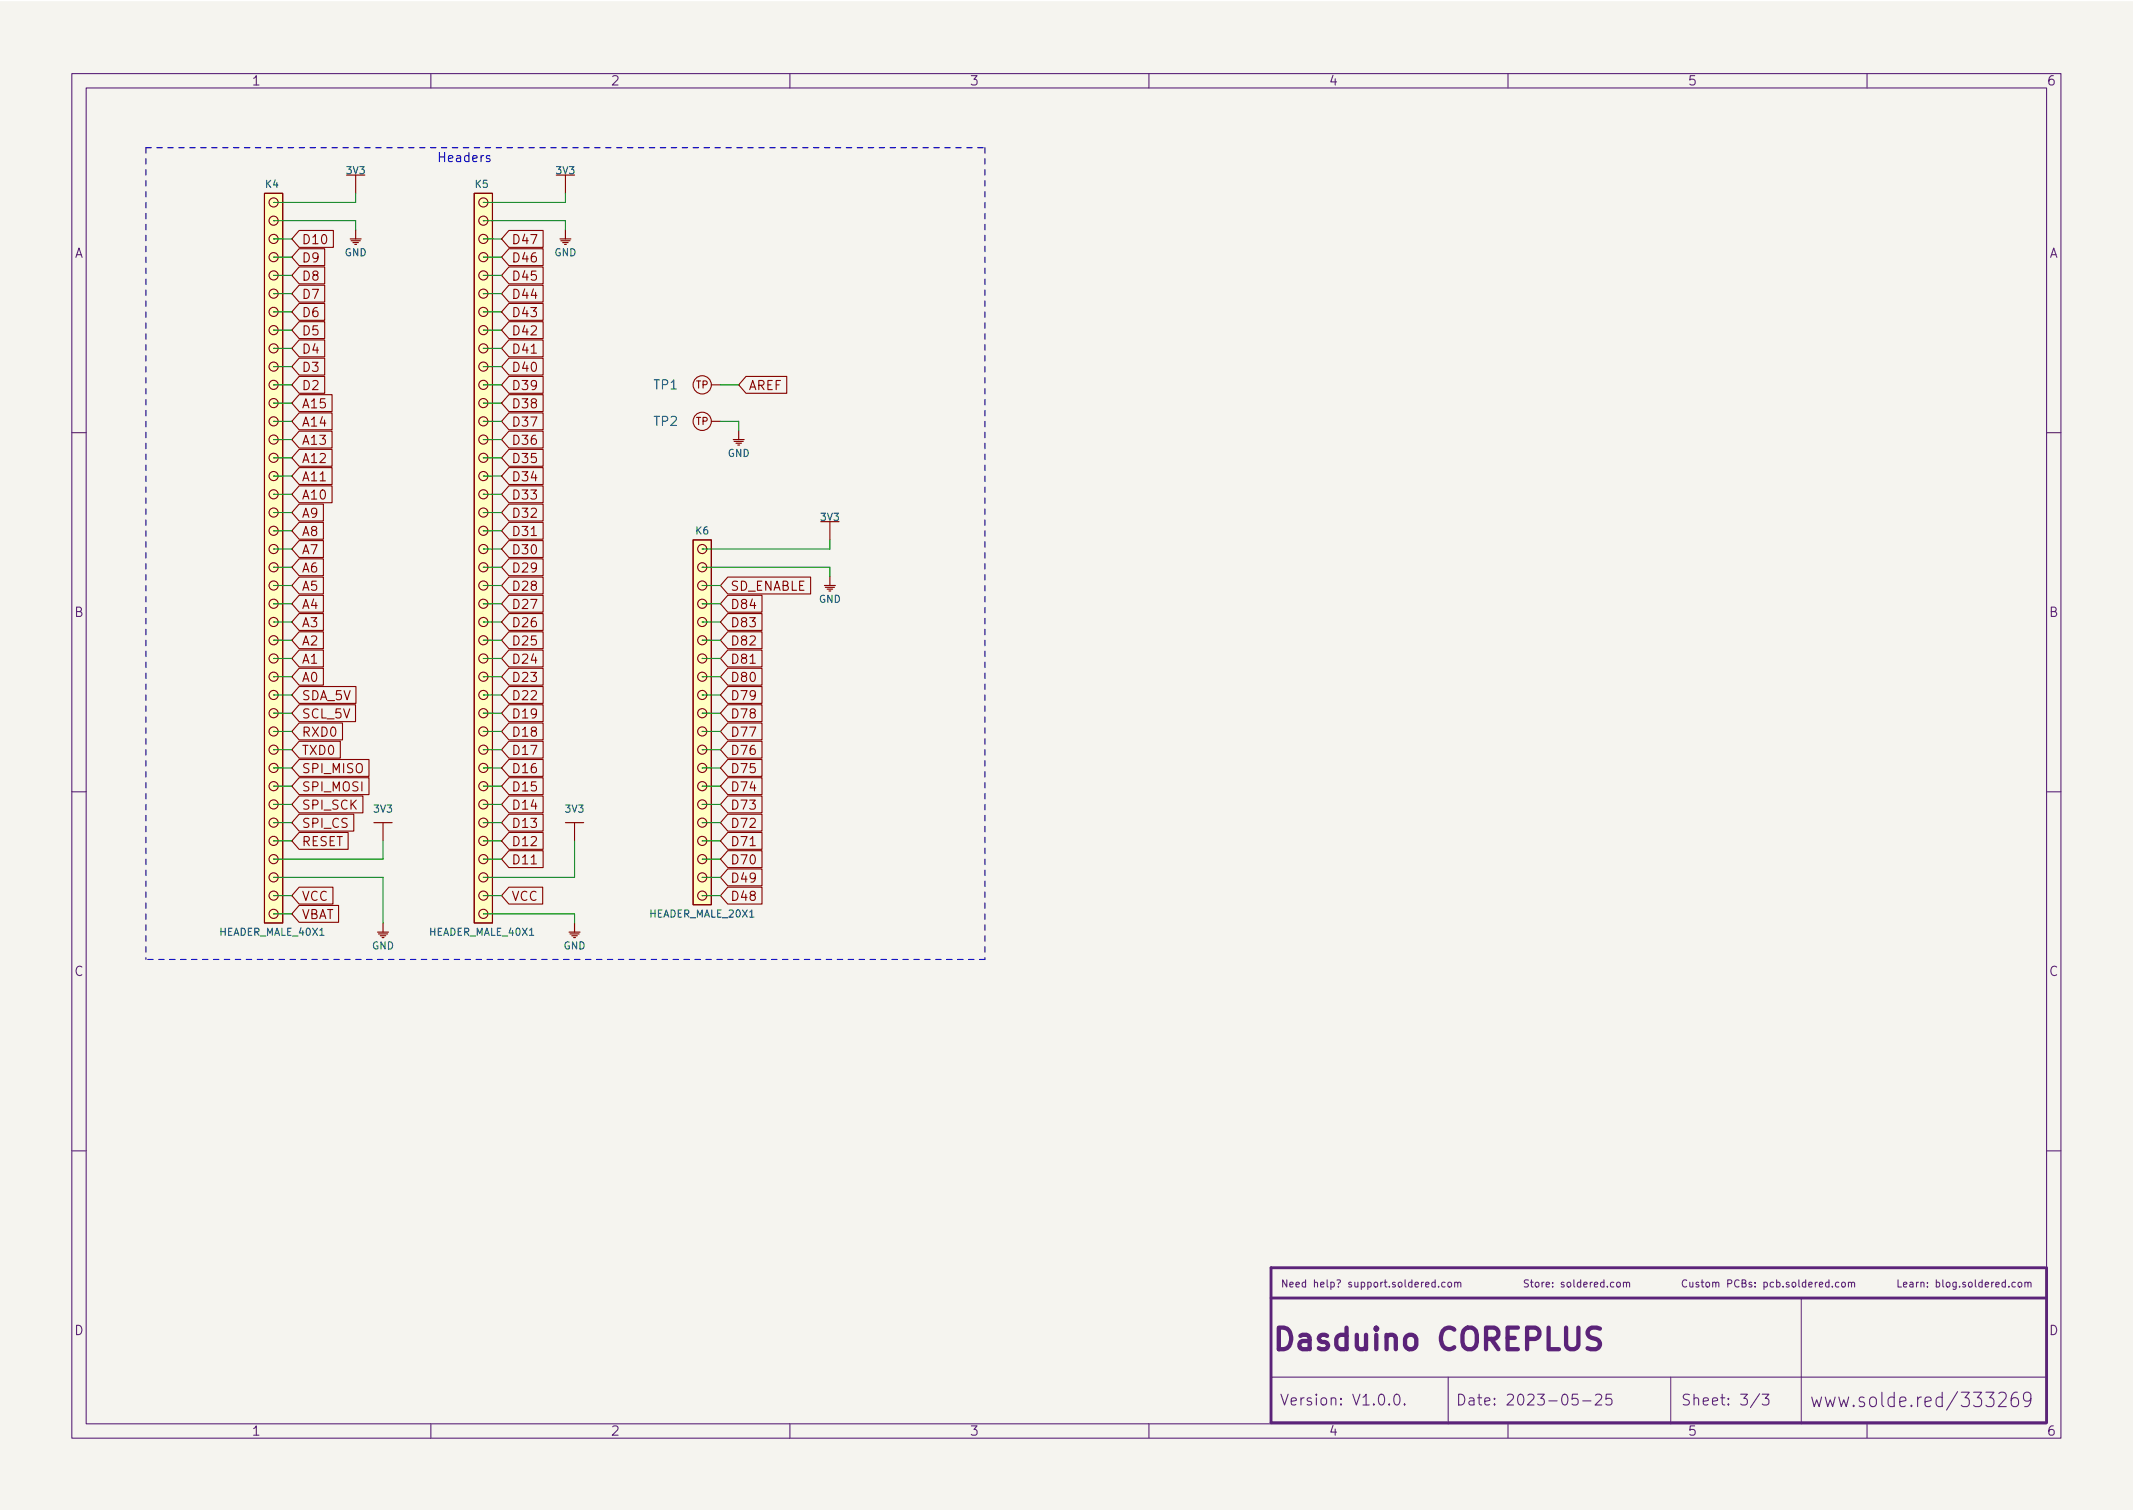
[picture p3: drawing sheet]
<svg xmlns="http://www.w3.org/2000/svg" width="297mm" height="210mm" viewBox="0 0 297 210" stroke-linecap="round" stroke-linejoin="round" font-family="sans-serif">
<path d="M0 .2h297v210.1h-297z" fill="#f5f4ef" stroke="#f5f4ef" stroke-width=".14"/>
<g fill="none" stroke="#5b2379" stroke-width=".15">
<path d="M10 10.2h277v190.1h-277zM12 12.2h273v186.1h-273zM60 10.2v2M110 10.2v2M160 10.2v2M210 10.2v2M260 10.2v2M10 60.2h2M285 60.2h2M10 110.2h2M285 110.2h2M10 160.2h2"/>
<path d="M199.9 178.6l-.3-.1-.2 .2 .1 .5h.4M199.9 178.2v1M200.3 179.1v.1M201.2 178.6l-.2-.1-.2 .2 .1 .5h.3M201.7 178.6l.3-.1 .1 .2v.3l-.1 .2h-.3l-.1-.2zM202.6 178.6l.1-.1 .3 .1v.6M202.6 178.5v.7M203 178.7l.1-.2 .3 .1v.6M225.2 178.6l.1-.1 .3 .1v.4v.2h-.3l-.1-.1zM226.1 178.6l.1-.1 .3 .1v.6M226.1 178.5v.7M226.5 178.7l.1-.2 .3 .1v.6"/>
<path d="M234.9 178.3a.47 .47 0 0 0-.7 .3 .47 .47 0 0 0 .5 .6l.2-.1M235.3 178.5l.1 .7h.2l.1-.1M235.7 178.5v.7M236.6 178.6l-.3-.1-.1 .2v.1l.4 .1v.3h-.4M236.9 178.5h.4M237 178.2v.9l.3 .1M237.6 178.6l.3-.1 .2 .2v.3l-.2 .2h-.3v-.2zM238.5 178.6l.1-.1 .3 .1v.6M238.5 178.5v.7M238.9 178.7l.2-.2 .2 .1 .1 .6M240.6 178.7h.5l.1-.2-.1-.2-.5-.1v1M242.2 178.3a.47 .47 0 0 0-.7 .3 .47 .47 0 0 0 .5 .6l.2-.1"/>
<path d="M242.6 178.7l.4-.1 .1-.1v-.2l-.5-.1v1h.4l.1-.1 .1-.2-.3-.2M243.9 178.6l-.2-.1-.1 .2v.1l.3 .1v.3h-.3M244.4 179.1v.1M244.4 178.6v.1M245.6 178.6l.3-.1 .2 .2-.1 .5h-.4M245.6 178.5v1M247 178.6l-.3-.1-.2 .2 .1 .5h.4M247.4 178.6l.3-.1 .2 .2-.1 .5h-.4M247.4 178.2v1M248.3 179.1v.1M249.1 178.6l-.2-.1-.2 .2 .1 .1 .3 .1v.3h-.4M249.6 178.6l.3-.1 .2 .2v.3l-.2 .2h-.3v-.2z"/>
<path d="M250.5 178.2v.9l.1 .1M251.5 178.6l-.3-.1-.2 .2 .1 .5h.4M251.5 178.2v1M251.9 178.9l.5-.1-.1-.2-.3-.1-.1 .2v.5h.4M252.8 178.5v.7M253.1 178.5l-.3 .2M253.4 178.9l.4-.1v-.2l-.3-.1-.1 .2v.5h.4M254.7 178.6l-.3-.1-.2 .2 .1 .5h.4M254.7 178.2v1M255.2 179.1v.1M256.1 178.6l-.3-.1-.2 .2 .1 .5h.4M256.5 178.6l.1-.1 .3 .1 .1 .4-.1 .2h-.3l-.1-.1z"/>
<path d="M257.4 178.6l.2-.1 .2 .1v.6M257.4 178.5v.7M257.8 178.7l.2-.2 .2 .1 .1 .6M280.6 178.6l-.2-.1-.2 .2 .1 .5h.3M281.1 178.6l.1-.1 .3 .1 .1 .4-.1 .2h-.3l-.1-.1zM282 178.6l.1-.1 .3 .1v.6M282 178.5v.7M282.4 178.7l.2-.2 .2 .1v.6M285 160.2h2M60 198.3v2M110 198.3v2M160 198.3v2"/>
<path d="M177 191.8h108M194.3 194.2a.36 .36 0 0 1 .6 .2 .77 .77 0 0 1-.4 1.2 1 1 0 0 1-.2-1.4zM195.6 195.5l.1 .1h-.1h-.1l.1-.1v.1M201.7 191.8v6.5M210 198.3v2M219.7 194.1h-.7l-.1 .7 .2-.1 .5 .1 .2 .2-.1 .5-.2 .1h-.4l-.2-.1M220.4 195.1h1.2M222.2 194.3l.2-.2 .5 .1a.41 .41 0 0 1 .1 .6l-.9 .8h1M224.4 194.1h-.7l-.1 .7 .2-.1 .5 .1 .2 .2-.1 .5-.2 .1h-.4l-.2-.1M232.7 191.8v6.5M245.1 194.1l-1.3 1.9M245.4 194.1h.9l-.5 .6a.41 .41 0 0 1 .5 .3v.3l-.1 .3h-.6l-.2-.1"/>
<path d="M250.8 180.7v17.6M260 198.3v2M270.5 194.6l-.5-.1-.4 .4v.6l.2 .3 .2 .1 .5-.1M270.5 193.9v2M272.6 193.8l-1.5 2.5M282.8 194.7l-.3 .4-.5-.1-.2-.3v-.5l.2-.2 .5-.1 .2 .2a1.39 1.39 0 0 1-.4 1.8h-.3"/>
</g>
<path d="M222.8 185l-.4-.1h-.7a.73 .73 0 0 0-.6 .7 .73 .73 0 0 0 .6 .7 1.1 1.1 0 0 1 1.1 .7 .77 .77 0 0 1-.6 .9h-.7l-.4-.2" fill="none" stroke="#5b2379" stroke-width=".6"/>
<path d="M284.8 176.5h-107.8v21.6h107.9M285 176.5v21.6M177 180.7h108" fill="none" stroke="#5b2379" stroke-width=".4"/>
<g fill="none" stroke="#840000" stroke-width=".16">
<path d="M48.3 24.4h2.5M48.8 33.3h1.5M48.9 33.5h1.3M49.1 33.8h.8M49.4 34h.3M49.5 32v1.3M77.5 24.4h2.5M78 33.3h1.5M78.1 33.5h1.3M78.4 33.8h.7M78.6 34h.3M78.7 32v1.3"/>
<path d="M102.9 59.9v1.3M102.1 61.2h1.5M102.2 61.5h1.3M102.5 61.7h.8M102.7 62h.3M114.3 72.6h2.5M114.8 81.5h1.5M114.9 81.8h1.3M115.2 82h.8M115.4 82.3h.3M115.6 80.3v1.2M52.1 114.5h2.5"/>
<path d="M78.7 114.5h2.6M52.6 129.8h1.5M52.7 130h1.3M53 130.3h.7M53.2 130.6h.3M53.3 128.5v1.3M79.2 129.8h1.6M79.4 130h1.2M79.6 130.3h.8M79.9 130.6h.2M80 128.5v1.3"/>
</g>
<g fill="none" stroke="#840000" stroke-width=".15">
<path d="M36.8 26.9h2.6v101.6h-2.6zM38.1 28.2h.1M38.1 30.7h.1M38.1 33.3h.1M38.1 35.8h.1M38.1 38.3h.1M41.7 39.7h3.5v2.4h-3.5l-1.1-1.2zM41.7 37.2h3.5v2.3h-3.5l-1.1-1.2zM41.7 32.1h4.7v2.3h-4.7l-1.1-1.1zM41.7 34.6h3.5v2.4h-3.5l-1.1-1.2zM49.5 24.4v2.5M66 26.9h2.6v101.6h-2.6z"/>
<path d="M67.3 28.2h.1M67.3 30.7h.1M67.3 33.3h.1M67.3 35.8h.1M67.3 38.3h.1M70.9 32.1h4.7v2.3h-4.7l-1.1-1.1zM70.9 34.6h4.7v2.4h-4.7l-1.1-1.2zM70.9 39.7h4.7v2.4h-4.7l-1.1-1.2zM70.9 37.2h4.7v2.3h-4.7l-1.1-1.2zM78.7 24.4v2.5M38.1 51h.1M38.1 53.6h.1"/>
<path d="M38.1 56.1h.1M38.1 58.7h.1M38.1 40.9h.1M38.1 43.4h.1M38.1 46h.1M38.1 48.5h.1M41.7 47.3h3.5v2.4h-3.5l-1.1-1.2zM41.7 49.9h3.5v2.3h-3.5l-1.1-1.2zM41.7 42.3h3.5v2.3h-3.5l-1.1-1.2zM41.7 44.8h3.5v2.3h-3.5l-1.1-1.1zM41.7 52.4h3.5v2.4h-3.5l-1.1-1.2zM41.7 55h4.5v2.3h-4.5l-1.1-1.2z"/>
<path d="M41.7 57.5h4.5v2.3h-4.5l-1.1-1.1zM67.3 51h.1M67.3 53.6h.1M67.3 56.1h.1M67.3 58.7h.1M67.3 40.9h.1M67.3 43.4h.1M67.3 46h.1M67.3 48.5h.1M70.9 49.9h4.7v2.3h-4.7l-1.1-1.2zM70.9 42.3h4.7v2.3h-4.7l-1.1-1.2zM70.9 47.3h4.7v2.4h-4.7l-1.1-1.2z"/>
<path d="M70.9 52.4h4.7v2.4h-4.7l-1.1-1.2zM70.9 44.8h4.7v2.3h-4.7l-1.1-1.1zM70.9 57.5h4.7v2.3h-4.7l-1.1-1.1zM70.9 55h4.7v2.3h-4.7l-1.1-1.2zM74 49.2h.7M99.1 53.6h1.2M99.1 58.7h1.2M103.9 52.4h5.7v2.4h-5.7l-1-1.2zM38.1 61.2h.1M38.1 63.7h.1M38.1 66.3h.1M38.1 68.8h.1"/>
<path d="M38.1 71.4h.1M38.1 73.9h.1M38.1 76.4h.1M38.1 79h.1M41.7 62.6h4.5v2.3h-4.5l-1.1-1.2zM41.7 60h4.5v2.4h-4.5l-1.1-1.2zM41.7 72.7h3.3v2.4h-3.3l-1.1-1.2zM41.7 75.3h3.3v2.3h-3.3l-1.1-1.2zM41.7 77.8h3.3v2.4h-3.3l-1.1-1.2zM41.7 70.2h3.3v2.3h-3.3l-1.1-1.1zM41.7 65.1h4.5v2.4h-4.5l-1.1-1.2zM41.7 67.7h4.5v2.3h-4.5l-1.1-1.2z"/>
<path d="M67.3 61.2h.1M67.3 63.7h.1M67.3 66.3h.1M67.3 68.8h.1M67.3 71.4h.1M67.3 73.9h.1M67.3 76.4h.1M67.3 79h.1M70.9 67.7h4.7v2.3h-4.7l-1.1-1.2zM70.9 65.1h4.7v2.4h-4.7l-1.1-1.2zM70.9 60h4.7v2.4h-4.7l-1.1-1.2zM70.9 75.3h4.7v2.3h-4.7l-1.1-1.2z"/>
<path d="M70.9 77.8h4.7v2.4h-4.7l-1.1-1.2zM70.9 72.7h4.7v2.4h-4.7l-1.1-1.2zM70.9 62.6h4.7v2.3h-4.7l-1.1-1.2zM70.9 70.2h4.7v2.3h-4.7l-1.1-1.1zM74 74.6h.7M96.5 75.2h2.6v50.8h-2.6zM97.8 79h.1M97.8 76.4h.1M115.6 72.6v2.6M38.1 81.5h.1M38.1 84.1h.1M38.1 86.6h.1"/>
<path d="M38.1 89.1h.1M38.1 91.7h.1M38.1 94.2h.1M38.1 96.8h.1M38.1 99.3h.1M41.7 82.9h3.3v2.3h-3.3l-1.1-1.1zM41.7 80.4h3.3v2.3h-3.3l-1.1-1.2zM41.7 88h3.3v2.3h-3.3l-1.1-1.2zM41.7 85.4h3.3v2.4h-3.3l-1.1-1.2zM41.7 95.6h7.9v2.3h-7.9l-1.1-1.1zM41.7 93.1h3.3v2.3h-3.3l-1.1-1.2zM41.7 98.1h7.8v2.4h-7.8l-1.1-1.2z"/>
<path d="M41.7 90.5h3.3v2.4h-3.3l-1.1-1.2zM67.3 81.5h.1M67.3 84.1h.1M67.3 86.6h.1M67.3 89.1h.1M67.3 91.7h.1M67.3 94.2h.1M67.3 96.8h.1M67.3 99.3h.1M70.9 85.4h4.7v2.4h-4.7l-1.1-1.2zM70.9 80.4h4.7v2.3h-4.7l-1.1-1.2zM70.9 82.9h4.7v2.3h-4.7l-1.1-1.1z"/>
<path d="M70.9 88h4.7v2.3h-4.7l-1.1-1.2zM70.9 93.1h4.7v2.3h-4.7l-1.1-1.2zM70.9 90.5h4.7v2.4h-4.7l-1.1-1.2zM70.9 95.6h4.7v2.3h-4.7l-1.1-1.1zM70.9 98.1h4.7v2.4h-4.7l-1.1-1.2zM97.8 99.3h.1M97.8 96.8h.1M97.8 94.2h.1M97.8 91.7h.1M97.8 89.1h.1M97.8 86.6h.1M97.8 84.1h.1"/>
<path d="M97.8 81.5h.1M101.3 95.6h4.8v2.3h-4.8l-1-1.1zM101.3 98.1h4.8v2.4h-4.8l-1-1.2zM101.3 82.9h4.8v2.3h-4.8l-1-1.1zM101.3 93.1h4.8v2.3h-4.8l-1-1.2zM101.3 88h4.8v2.3h-4.8l-1-1.2zM101.3 85.4h4.8v2.4h-4.8l-1-1.2zM101.3 90.5h4.8v2.4h-4.8l-1-1.2zM101.3 80.4h11.6v2.3h-11.6l-1-1.2zM104.5 92.4h.7M38.1 101.8h.1M38.1 104.4h.1"/>
<path d="M38.1 106.9h.1M38.1 109.5h.1M38.1 112h.1M38.1 114.5h.1M38.1 117.1h.1M38.1 119.6h.1M41.7 110.8h8.8v2.4h-8.8l-1.1-1.2zM41.7 115.9h6.8v2.4h-6.8l-1.1-1.2zM41.7 113.4h7.6v2.3h-7.6l-1.1-1.2zM41.7 105.8h9.7v2.3h-9.7l-1.1-1.2zM41.7 108.3h9.7v2.3h-9.7l-1.1-1.1zM41.7 100.7h6v2.3h-6l-1.1-1.2z"/>
<path d="M41.7 103.2h5.7v2.4h-5.7l-1.1-1.2zM53.3 114.5v2.6M67.3 101.8h.1M67.3 104.4h.1M67.3 106.9h.1M67.3 109.5h.1M67.3 112h.1M67.3 114.5h.1M67.3 117.1h.1M67.3 119.6h.1M70.9 103.2h4.7v2.4h-4.7l-1.1-1.2zM70.9 105.8h4.7v2.3h-4.7l-1.1-1.2z"/>
<path d="M70.9 100.7h4.7v2.3h-4.7l-1.1-1.2zM70.9 113.4h4.7v2.3h-4.7l-1.1-1.2zM70.9 110.8h4.7v2.4h-4.7l-1.1-1.2zM70.9 115.9h4.7v2.4h-4.7l-1.1-1.2zM70.9 118.5h4.7v2.3h-4.7l-1.1-1.2zM70.9 108.3h4.7v2.3h-4.7l-1.1-1.1zM80 114.5v2.6M97.8 101.8h.1M97.8 119.6h.1M97.8 117.1h.1M97.8 114.5h.1M97.8 112h.1"/>
<path d="M97.8 109.5h.1M97.8 106.9h.1M97.8 104.4h.1M101.3 113.4h4.8v2.3h-4.8l-1-1.2zM101.3 108.3h4.8v2.3h-4.8l-1-1.1zM101.3 100.7h4.8v2.3h-4.8l-1-1.2zM101.3 105.8h4.8v2.3h-4.8l-1-1.2zM101.3 103.2h4.8v2.4h-4.8l-1-1.2zM101.3 110.8h4.8v2.4h-4.8l-1-1.2zM101.3 118.5h4.8v2.3h-4.8l-1-1.2zM101.3 115.9h4.8v2.4h-4.8l-1-1.2zM104.5 117.8h.7"/>
<path d="M38.1 122.2h.1M38.1 124.7h.1M38.1 127.2h.1M41.7 123.5h4.7v2.4h-4.7l-1.1-1.2zM41.7 126.1h5.5v2.3h-5.5l-1.1-1.2zM67.3 122.2h.1M67.3 124.7h.1M67.3 127.2h.1M70.9 123.5h4.7v2.4h-4.7l-1.1-1.2zM74 120.3h.7M97.8 124.7h.1M97.8 122.2h.1"/>
<path d="M101.3 121h4.8v2.3h-4.8l-1-1.1zM101.3 123.5h4.8v2.4h-4.8l-1-1.2z"/>
<circle cx="38.1" cy="35.8" r=".63"/>
<circle cx="38.1" cy="38.3" r=".63"/>
<circle cx="38.1" cy="28.2" r=".63"/>
<circle cx="38.1" cy="33.3" r=".63"/>
<circle cx="38.1" cy="30.7" r=".63"/>
<circle cx="67.3" cy="33.3" r=".63"/>
<circle cx="67.3" cy="30.7" r=".63"/>
<circle cx="67.3" cy="28.2" r=".63"/>
<circle cx="67.3" cy="38.3" r=".63"/>
<circle cx="67.3" cy="35.8" r=".63"/>
<circle cx="38.1" cy="48.5" r=".63"/>
<circle cx="38.1" cy="56.1" r=".63"/>
<circle cx="38.1" cy="53.6" r=".63"/>
<circle cx="38.1" cy="43.4" r=".63"/>
<circle cx="38.1" cy="40.9" r=".63"/>
<circle cx="38.1" cy="58.7" r=".63"/>
<circle cx="38.1" cy="51" r=".63"/>
<circle cx="38.1" cy="46" r=".63"/>
<circle cx="67.3" cy="48.5" r=".63"/>
<circle cx="67.3" cy="53.6" r=".63"/>
<circle cx="67.3" cy="51" r=".63"/>
<circle cx="67.3" cy="40.9" r=".63"/>
<circle cx="67.3" cy="43.4" r=".63"/>
<circle cx="67.3" cy="46" r=".63"/>
<circle cx="67.3" cy="58.7" r=".63"/>
<circle cx="67.3" cy="56.1" r=".63"/>
<circle cx="97.8" cy="58.7" r="1.27"/>
<circle cx="97.8" cy="53.6" r="1.27"/>
<circle cx="38.1" cy="61.2" r=".63"/>
<circle cx="38.1" cy="76.4" r=".63"/>
<circle cx="38.1" cy="79" r=".63"/>
<circle cx="38.1" cy="68.8" r=".63"/>
<circle cx="38.1" cy="73.9" r=".63"/>
<circle cx="38.1" cy="63.7" r=".63"/>
<circle cx="38.1" cy="66.3" r=".63"/>
<circle cx="38.1" cy="71.4" r=".63"/>
<circle cx="67.3" cy="66.3" r=".63"/>
<circle cx="67.3" cy="73.9" r=".63"/>
<circle cx="67.3" cy="76.4" r=".63"/>
<circle cx="67.3" cy="68.8" r=".63"/>
<circle cx="67.3" cy="79" r=".63"/>
<circle cx="67.3" cy="61.2" r=".63"/>
<circle cx="67.3" cy="63.7" r=".63"/>
<circle cx="67.3" cy="71.4" r=".63"/>
<circle cx="97.8" cy="76.4" r=".63"/>
<circle cx="97.8" cy="79" r=".63"/>
<circle cx="38.1" cy="81.5" r=".63"/>
<circle cx="38.1" cy="96.8" r=".63"/>
<circle cx="38.1" cy="86.6" r=".63"/>
<circle cx="38.1" cy="84.1" r=".63"/>
<circle cx="38.1" cy="94.2" r=".63"/>
<circle cx="38.1" cy="99.3" r=".63"/>
<circle cx="38.1" cy="91.7" r=".63"/>
<circle cx="38.1" cy="89.1" r=".63"/>
<circle cx="67.3" cy="99.3" r=".63"/>
<circle cx="67.3" cy="94.2" r=".63"/>
<circle cx="67.3" cy="81.5" r=".63"/>
<circle cx="67.3" cy="84.1" r=".63"/>
<circle cx="67.3" cy="96.8" r=".63"/>
<circle cx="67.3" cy="89.1" r=".63"/>
<circle cx="67.3" cy="86.6" r=".63"/>
<circle cx="67.3" cy="91.7" r=".63"/>
<circle cx="97.8" cy="86.6" r=".63"/>
<circle cx="97.8" cy="94.2" r=".63"/>
<circle cx="97.8" cy="96.8" r=".63"/>
<circle cx="97.8" cy="84.1" r=".63"/>
<circle cx="97.8" cy="81.5" r=".63"/>
<circle cx="97.8" cy="99.3" r=".63"/>
<circle cx="97.8" cy="89.1" r=".63"/>
<circle cx="97.8" cy="91.7" r=".63"/>
<circle cx="38.1" cy="117.1" r=".63"/>
<circle cx="38.1" cy="106.9" r=".63"/>
<circle cx="38.1" cy="112" r=".63"/>
<circle cx="38.1" cy="101.8" r=".63"/>
<circle cx="38.1" cy="119.6" r=".63"/>
<circle cx="38.1" cy="114.5" r=".63"/>
<circle cx="38.1" cy="104.4" r=".63"/>
<circle cx="38.1" cy="109.5" r=".63"/>
<circle cx="67.3" cy="101.8" r=".63"/>
<circle cx="67.3" cy="112" r=".63"/>
<circle cx="67.3" cy="106.9" r=".63"/>
<circle cx="67.3" cy="114.5" r=".63"/>
<circle cx="67.3" cy="109.5" r=".63"/>
<circle cx="67.3" cy="104.4" r=".63"/>
<circle cx="67.3" cy="119.6" r=".63"/>
<circle cx="67.3" cy="117.1" r=".63"/>
<circle cx="97.8" cy="114.5" r=".63"/>
<circle cx="97.8" cy="109.5" r=".63"/>
<circle cx="97.8" cy="101.8" r=".63"/>
<circle cx="97.8" cy="106.9" r=".63"/>
<circle cx="97.8" cy="117.1" r=".63"/>
<circle cx="97.8" cy="104.4" r=".63"/>
<circle cx="97.8" cy="112" r=".63"/>
<circle cx="97.8" cy="119.6" r=".63"/>
<circle cx="38.1" cy="122.2" r=".63"/>
<circle cx="38.1" cy="124.7" r=".63"/>
<circle cx="38.1" cy="127.2" r=".63"/>
<circle cx="67.3" cy="124.7" r=".63"/>
<circle cx="67.3" cy="122.2" r=".63"/>
<circle cx="67.3" cy="127.2" r=".63"/>
<circle cx="97.8" cy="124.7" r=".63"/>
<circle cx="97.8" cy="122.2" r=".63"/>
</g>
<g fill="#ffffc2" stroke="#ffffc2" stroke-width=".14">
<path d="M36.8 26.9h2.6v101.6h-2.6z"/>
<path d="M96.5 75.2h2.6v50.8h-2.6z"/>
<path d="M66 26.9h2.6v101.6h-2.6z"/>
</g>
<path d="M20.3 20.6h116.9M20.3 20.6v113M137.2 20.6v113M137.2 133.6h-116.9" fill="none" stroke="#0000c2" stroke-width=".15" stroke-dasharray=".8 .8"/>
<g fill="none" stroke="#009600" stroke-width=".15">
<path d="M38.1 30.7h11.4v1.3M38.1 35.8h2.5M38.1 33.3h2.5M38.1 38.3h2.5M49.5 26.9v1.3h-11.4M67.3 30.7h11.4v1.3M67.3 35.8h2.5M67.3 33.3h2.5M67.3 38.3h2.5M78.7 26.9v1.3h-11.4M38.1 48.5h2.5M38.1 46h2.5"/>
<path d="M38.1 43.4h2.5M38.1 53.6h2.5M38.1 51h2.5M38.1 58.7h2.5M38.1 40.9h2.5M38.1 56.1h2.5M67.3 48.5h2.5M67.3 46h2.5M67.3 43.4h2.5M67.3 53.6h2.5M67.3 51h2.5M67.3 58.7h2.5"/>
<path d="M67.3 40.9h2.5M67.3 56.1h2.5M100.3 53.6h2.6M100.3 58.7h2.6v1.2M38.1 76.4h2.5M38.1 68.8h2.5M38.1 66.3h2.5M38.1 79h2.5M38.1 73.9h2.5M38.1 71.4h2.5M38.1 63.7h2.5M38.1 61.2h2.5"/>
<path d="M67.3 76.4h2.5M67.3 68.8h2.5M67.3 66.3h2.5M67.3 79h2.5M67.3 73.9h2.5M67.3 71.4h2.5M67.3 63.7h2.5M67.3 61.2h2.5M97.8 79h17.8v1.3M115.6 75.2v1.2h-17.8M38.1 84.1h2.5M38.1 81.5h2.5"/>
<path d="M38.1 86.6h2.5M38.1 89.1h2.5M38.1 91.7h2.5M38.1 99.3h2.5M38.1 94.2h2.5M38.1 96.8h2.5M67.3 84.1h2.5M67.3 81.5h2.5M67.3 86.6h2.5M67.3 89.1h2.5M67.3 91.7h2.5M67.3 99.3h2.5"/>
<path d="M67.3 94.2h2.5M67.3 96.8h2.5M97.8 84.1h2.5M97.8 81.5h2.5M97.8 86.6h2.5M97.8 89.1h2.5M97.8 91.7h2.5M97.8 99.3h2.5M97.8 94.2h2.5M97.8 96.8h2.5M38.1 101.8h2.5M38.1 104.4h2.5"/>
<path d="M38.1 112h2.5M38.1 106.9h2.5M38.1 114.5h2.5M38.1 117.1h2.5M38.1 109.5h2.5M53.3 117.1v2.5h-15.2M67.3 101.8h2.5M67.3 104.4h2.5M67.3 112h2.5M67.3 106.9h2.5M67.3 114.5h2.5M67.3 117.1h2.5"/>
<path d="M67.3 109.5h2.5M67.3 119.6h2.5M80 117.1v5.1h-12.7M97.8 101.8h2.5M97.8 104.4h2.5M97.8 112h2.5M97.8 106.9h2.5M97.8 114.5h2.5M97.8 117.1h2.5M97.8 109.5h2.5M97.8 119.6h2.5M38.1 122.2h15.2v6.3"/>
<path d="M38.1 124.7h2.5M38.1 127.2h2.5M67.3 124.7h2.5M67.3 127.2h12.7v1.3M97.8 122.2h2.5M97.8 124.7h2.5"/>
</g>
<text font-size="4.2" fill="#5b2379" x="177" y="188">Dasduino COREPLUS</text>
<g font-size="2.8" fill="#5b2379">
<text x="252" y="196">www.solde.red/</text>
<text x="272.8" y="196">333269</text>
</g>
<g font-size="2.1" fill="#5b2379">
<text x="178.2" y="195.7">Version: V1.0.0.</text>
<text x="202.7" y="195.7">Date: 2023-05-25</text>
<text x="234" y="195.7">Sheet: 3/3</text>
</g>
<g font-size="1.8" fill="#5b2379">
<text x="35" y="11.9">1</text>
<text x="85" y="11.9">2</text>
<text x="135" y="11.9">3</text>
<text x="185" y="11.9">4</text>
<text x="235" y="11.9">5</text>
<text x="285" y="11.9">6</text>
<text x="10.3" y="35.9">A</text>
<text x="285.3" y="35.9">A</text>
<text x="10.3" y="85.9">B</text>
<text x="285.3" y="85.9">B</text>
<text x="10.3" y="135.9">C</text>
<text x="285.3" y="135.9">C</text>
<text x="10.3" y="185.9">D</text>
<text x="285.3" y="185.9">D</text>
<text x="35" y="199.9">1</text>
<text x="85" y="199.9">2</text>
<text x="135" y="199.9">3</text>
<text x="185" y="199.9">4</text>
<text x="235" y="199.9">5</text>
<text x="285" y="199.9">6</text>
</g>
<text font-size="1.8" fill="#0000c2" x="61.6" y="22.6">Headers</text>
<g font-size="1.8" fill="#840000">
<text x="42" y="34">D10</text>
<text x="71.2" y="34">D47</text>
<text x="42" y="41.6">D7</text>
<text x="42" y="39.1">D8</text>
<text x="42" y="36.5">D9</text>
<text x="71.2" y="36.5">D46</text>
<text x="71.2" y="41.6">D44</text>
<text x="71.2" y="39.1">D45</text>
<text x="42" y="44.2">D6</text>
<text x="42" y="46.7">D5</text>
<text x="71.2" y="44.2">D43</text>
<text x="71.2" y="46.7">D42</text>
<text x="42" y="49.2">D4</text>
<text x="42" y="51.8">D3</text>
<text x="71.2" y="51.8">D40</text>
<text x="71.2" y="49.2">D41</text>
<text x="42" y="54.3">D2</text>
<text x="42" y="56.9">A15</text>
<text x="42" y="59.4">A14</text>
<text x="71.2" y="54.3">D39</text>
<text x="71.2" y="59.4">D37</text>
<text x="71.2" y="56.9">D38</text>
<text x="104.2" y="54.3">AREF</text>
<text x="42" y="64.5">A12</text>
<text x="42" y="61.9">A13</text>
<text x="71.2" y="61.9">D36</text>
<text x="71.2" y="64.5">D35</text>
<text x="42" y="67">A11</text>
<text x="42" y="69.6">A10</text>
<text x="71.2" y="69.6">D33</text>
<text x="71.2" y="67">D34</text>
<text x="42" y="74.6">A8</text>
<text x="42" y="77.2">A7</text>
<text x="42" y="72.1">A9</text>
<text x="71.2" y="77.2">D30</text>
<text x="71.2" y="74.6">D31</text>
<text x="71.2" y="72.1">D32</text>
<text x="42" y="79.7">A6</text>
<text x="42" y="82.3">A5</text>
<text x="71.2" y="82.3">D28</text>
<text x="71.2" y="79.7">D29</text>
<text x="101.7" y="82.3">SD_ENABLE</text>
<text x="42" y="84.8">A4</text>
<text x="42" y="89.9">A2</text>
<text x="42" y="87.3">A3</text>
<text x="71.2" y="87.3">D26</text>
<text x="71.2" y="84.8">D27</text>
<text x="71.2" y="89.9">D25</text>
<text x="101.7" y="84.8">D84</text>
<text x="101.7" y="89.9">D82</text>
<text x="101.7" y="87.3">D83</text>
<text x="42" y="95">A0</text>
<text x="42" y="92.4">A1</text>
<text x="71.2" y="95">D23</text>
<text x="71.2" y="92.4">D24</text>
<text x="101.7" y="95">D80</text>
<text x="101.7" y="92.4">D81</text>
<text x="42" y="97.5">SDA_5V</text>
<text x="42" y="100">SCL_5V</text>
<text x="71.2" y="97.5">D22</text>
<text x="71.2" y="100">D19</text>
<text x="101.7" y="97.5">D79</text>
<text x="101.7" y="100">D78</text>
<text x="42" y="107.7">SPI_MISO</text>
<text x="42" y="102.6">RXD0</text>
<text x="42" y="105.1">TXD0</text>
<text x="71.2" y="105.1">D17</text>
<text x="71.2" y="107.7">D16</text>
<text x="71.2" y="102.6">D18</text>
<text x="101.7" y="102.6">D77</text>
<text x="101.7" y="107.7">D75</text>
<text x="101.7" y="105.1">D76</text>
<text x="42" y="112.7">SPI_SCK</text>
<text x="42" y="110.2">SPI_MOSI</text>
<text x="71.2" y="112.7">D14</text>
<text x="71.2" y="110.2">D15</text>
<text x="101.7" y="110.2">D74</text>
<text x="101.7" y="112.7">D73</text>
<text x="42" y="117.8">RESET</text>
<text x="42" y="115.3">SPI_CS</text>
<text x="71.2" y="115.3">D13</text>
<text x="71.2" y="117.8">D12</text>
<text x="101.7" y="115.3">D72</text>
<text x="101.7" y="117.8">D71</text>
<text x="42" y="125.4">VCC</text>
<text x="71.2" y="125.4">VCC</text>
<text x="71.2" y="120.4">D11</text>
<text x="101.7" y="122.9">D49</text>
<text x="101.7" y="125.4">D48</text>
<text x="101.7" y="120.4">D70</text>
<text x="42" y="128">VBAT</text>
</g>
<g font-size="1.8" fill="#006464">
<text x="91.1" y="54.2">TP1</text>
<text x="91.1" y="59.3">TP2</text>
</g>
<g font-size="1.4" fill="#006464">
<text x="37" y="26.1">K4</text>
<text x="48.3" y="24.2">3V3</text>
<text x="66.2" y="26.1">K5</text>
<text x="77.5" y="24.2">3V3</text>
<text x="48" y="35.7">GND</text>
<text x="77.2" y="35.7">GND</text>
<text x="101.3" y="63.6">GND</text>
<text x="96.9" y="74.4">K6</text>
<text x="114.3" y="72.5">3V3</text>
<text x="114" y="83.9">GND</text>
<text x="52.1" y="113.1">3V3</text>
<text x="78.8" y="113.1">3V3</text>
<text x="30.6" y="130.3">HEADER_MALE_40X1</text>
<text x="59.8" y="130.3">HEADER_MALE_40X1</text>
<text x="90.5" y="127.7">HEADER_MALE_20X1</text>
<text x="51.8" y="132.2">GND</text>
<text x="78.5" y="132.2">GND</text>
</g>
<g font-size="1.4" fill="#840000">
<text x="96.9" y="54.1">TP</text>
<text x="96.9" y="59.2">TP</text>
</g>
<g font-size="1.4" fill="#5b2379">
<text x="178.3" y="179.3">Need help? support.soldered.com</text>
<text x="212" y="179.3">Store: soldered.com</text>
<text x="264" y="179.3">Learn: blog.soldered.com</text>
</g>
</svg>
